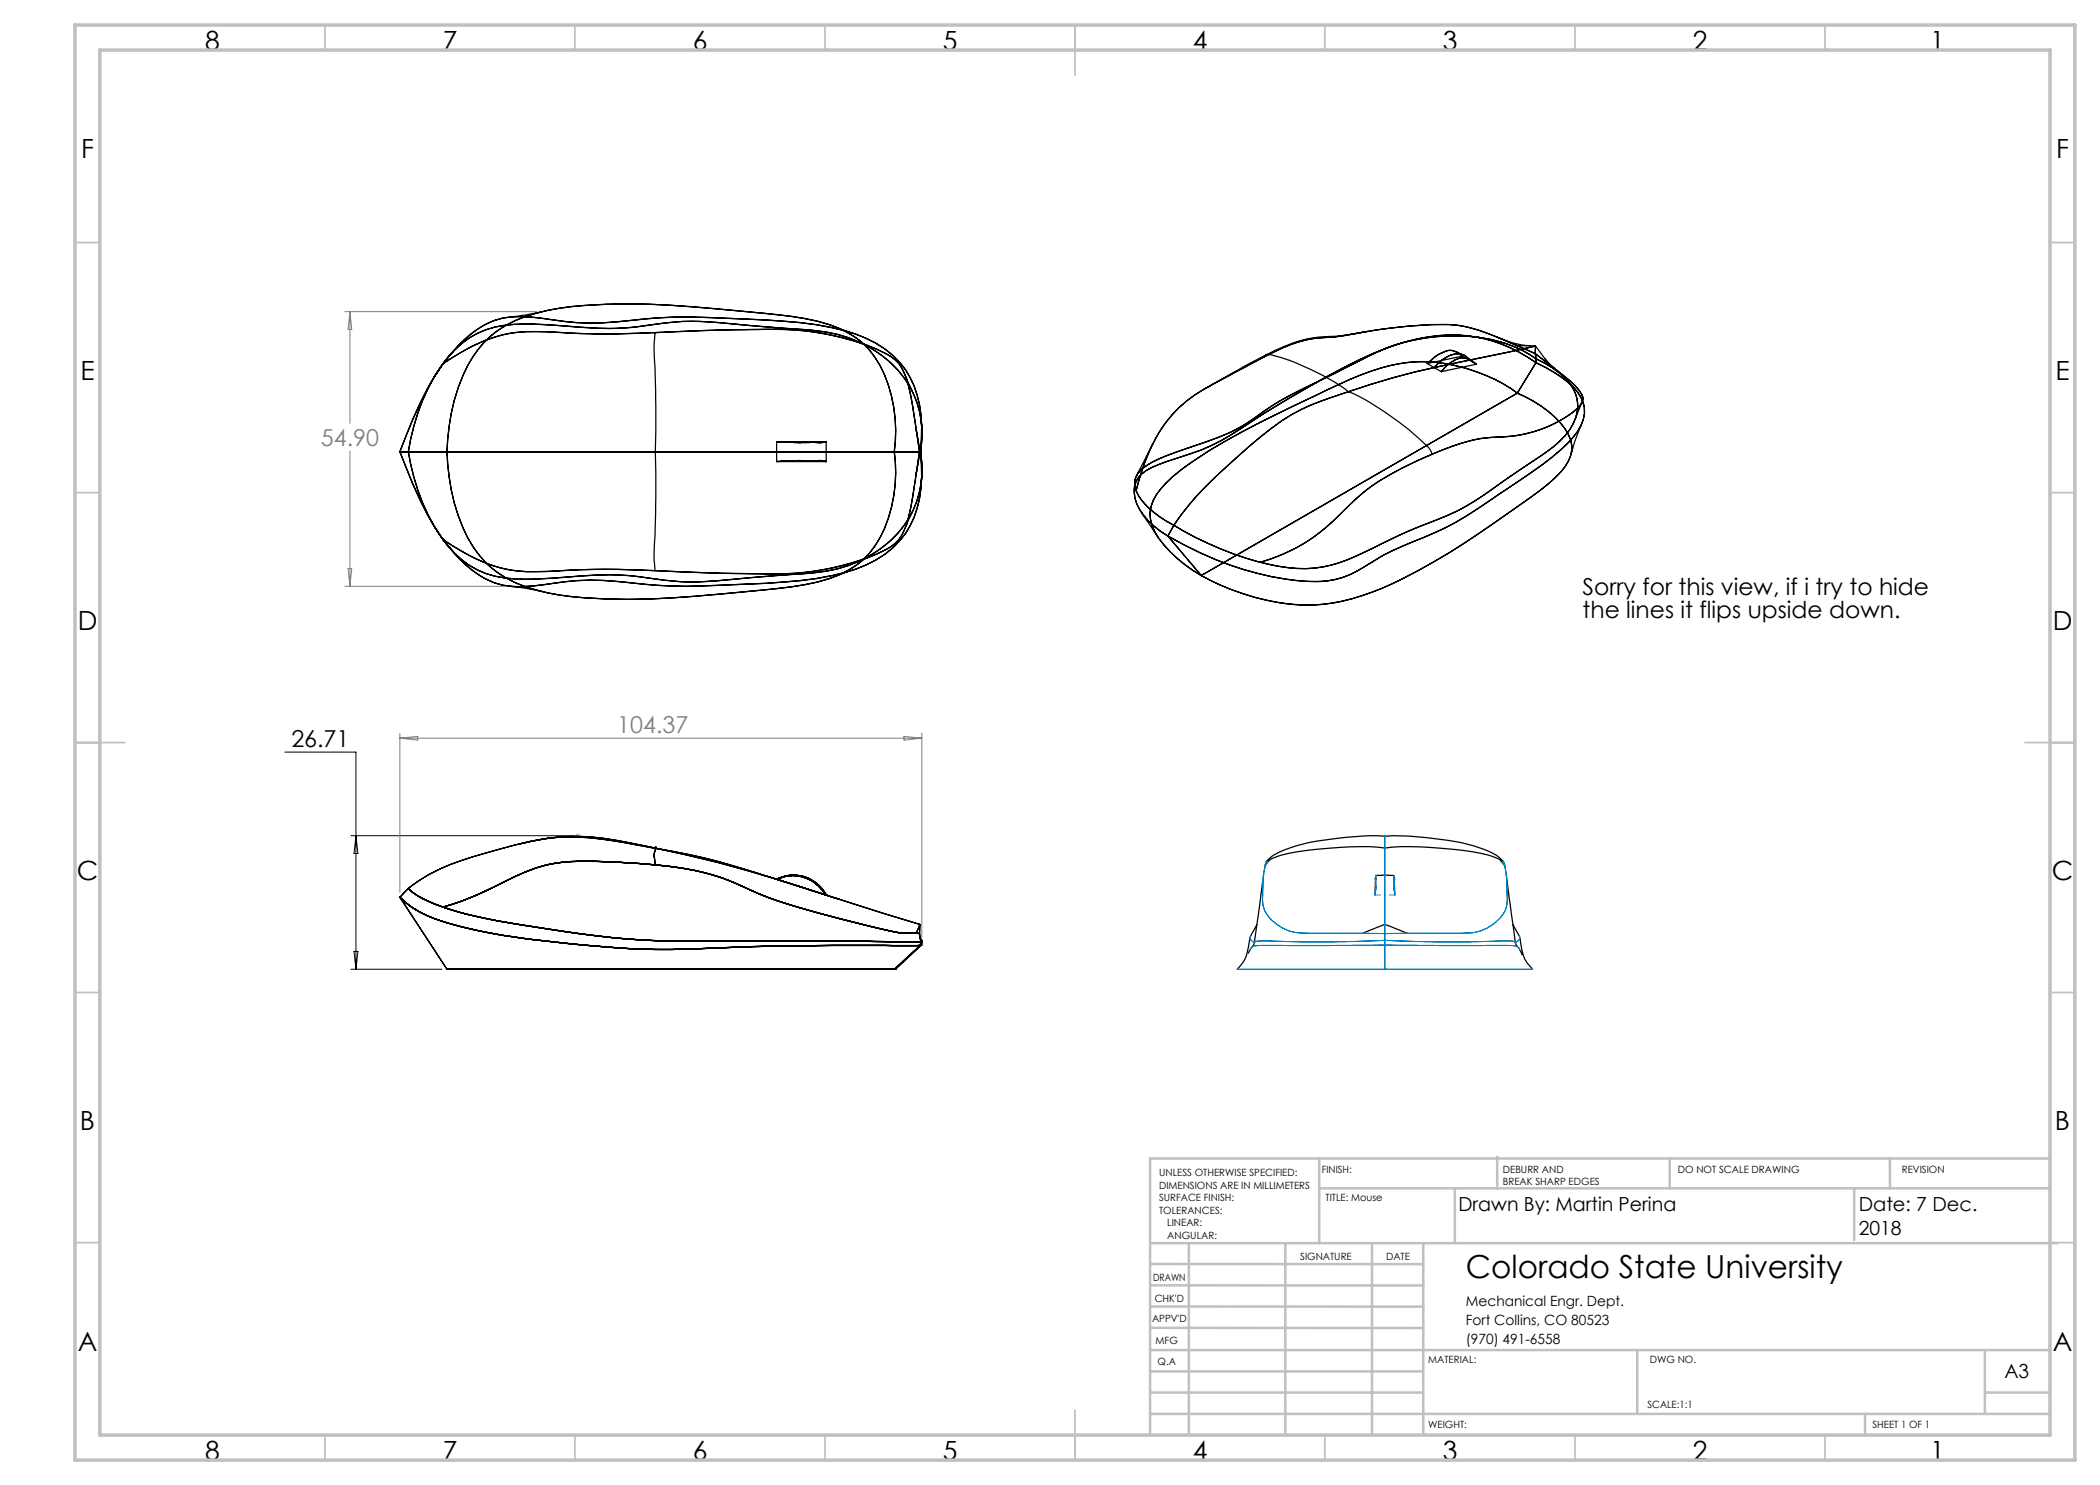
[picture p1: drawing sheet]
<svg xmlns="http://www.w3.org/2000/svg" width="420mm" height="297mm" viewBox="0 0 420 297" stroke-linecap="round" stroke-linejoin="round" font-family="sans-serif">
<path d="M115.1 167.1h1M115.2 166.8l.7 .7M115.6 166.6v1M115.9 166.8l-.7 .7" fill="none" stroke="#c0c0c0" stroke-width=".2"/>
<path d="M57 150.4h14.2v43.4M70.2 167.1h44.4M71.2 167.1l.4 3.6h-.8zM70.2 193.8h18.2M70.8 190.3h.8l-.4 3.5z" fill="none" stroke="#000" stroke-width=".2"/>
<g fill="none" stroke="#c0c0c0" stroke-width=".35">
<path d="M65 5v5M115 5v5M165 5v5M215 5v10M265 5v5M315 5v5M365 5v5M15 48.5h5M410 48.5h5M15 98.5h5M410 98.5h5M15 148.5h10"/>
<path d="M405 148.5h10M15 198.5h5M410 198.5h5M15 248.5h5M410 248.5h5M65 287v5M115 287v5M165 287v5M215 282v10M265 287v5M315 287v5M365 287v5"/>
</g>
<g fill="none" stroke="#c0c0c0" stroke-width=".5">
<path d="M263.8 231.7v16.9M263.8 237.7h146.2M291 237.7v10.9M299.4 231.3v6.4M333.9 231.7v6M370.8 237.7v10.3M378 231.7v6M410 231.7h-180v55.2M230.1 248.6h181.4M230.1 257.1h54.6M230.1 252.8h54.6M237.8 248.8v38.2"/>
<path d="M257.1 248.6v38.2M274.4 248.8v38.2M284.7 248.6v38.2M230 278.5h54.6M230 274.3h54.6M230 270h180M230 265.6h54.7M230.1 261.3h54.6M327.4 270v12.8M397 278.5h13M397 270v12.8M230 282.8h180"/>
<path d="M373 282.8v4.2"/>
</g>
<path d="M15 5h400v287h-400zM20 10h390v277h-390z" fill="none" stroke="#c0c0c0" stroke-width=".7"/>
<path d="M69 62.3h38.4M70 62.3v22.4M70 62.3l.3 3.6h-.7zM70 90.2v27.1M69 117.3h31.9M69.6 113.7h.7l-.3 3.6zM80 146.6v31.9M80 147.6h104.4M80 147.6l3.5-.3v.7zM180.8 147.3l3.6 .3-3.6 .4zM184.4 146.6v41.5" fill="none" stroke="#808080" stroke-width=".2"/>
<g fill="none" stroke="#000" stroke-width=".25">
<path d="M88.6 72.7a36.1 36.1 0 0 1 13.1-6 53.3 53.3 0 0 1 12-.1 255.8 255.8 0 0 0 25.1-.4l8.4-.3a85.9 85.9 0 0 1 18.2 .9 42 42 0 0 1 12.8 4.5 8.6 8.6 0 0 1 3.4 5.4 120.8 120.8 0 0 1 2.3 13.6M88.6 72.7h.1M88.6 72.7a18.1 18.1 0 0 1 16.1-7.9l8.2 .4a63.6 63.6 0 0 0 20.1-.6 49.8 49.8 0 0 1 13.3 .2l12.6 1a32.9 32.9 0 0 1 14.6 3.4 19.8 19.8 0 0 1 10.9 16.9v2.1l-.3 2.1M88.6 72.7a40.5 40.5 0 0 0-6.9 17.6M89.2 72l-2.5 3.6M90.7 70.3l-1.5 1.6-2 3M108.4 62.3l-3.2 .7-3.2 .4M131 66.5l-.2 3.6a230.4 230.4 0 0 1 .3 20.2M131 66.5a213.7 213.7 0 0 1-23.8-.2 25.7 25.7 0 0 0-14.7 4l-3.9 2.4M131 66.5l8.1-.3a320.1 320.1 0 0 1 20.1-.2 49.4 49.4 0 0 1 18.2 4.8 7.5 7.5 0 0 1 3.9 4.8 58.8 58.8 0 0 1 1.9 10.3M168 65.7l1.5 .6M171.7 68.4l2 .8"/>
<path d="M181.3 75.6l1.1 2.5M252.8 71.4l-7.8 4.2a32.3 32.3 0 0 0-10.6 7.4 33.4 33.4 0 0 0-6.7 13.3l-.5 1.8M252.8 71.4a1.23 1.23 0 0 1 1.6-.4 45.4 45.4 0 0 1 15.3 7.3M264.6 75.8l-1.4 .8M269.7 78.3l-1.8 .6a40.4 40.4 0 0 0-15.8 8.4 117.5 117.5 0 0 0-14.5 13.9l-2.8 3.9M269.7 78.3a51.1 51.1 0 0 1 11 6.8l3.1 2.7a7.6 7.6 0 0 1 2.7 3M273.5 66.3l-6.2 .9a26.8 26.8 0 0 0-14 3.7l-4.7 2.5-8.1 4.6M279.7 68.8l-3 1M285.4 72.7l2.9 1.6M291.4 70.4l.8 .4h-.2M292.5 71.2l-1.2-.8a3.3 3.3 0 0 0-3.3 .3l-1 .7-1.6 1.3M292.5 71.2l-.5-.4a3.1 3.1 0 0 0-3.8-.1l-1.1 .6-1.7 1.4"/>
<path d="M292.5 71.2l2.8 1.6M292.5 71.2l-7.1 1.5M293.4 71.4l1 .8M293.9 72a3 3 0 0 0-4.3-.7l-1.4 .8-1.4 1.4M294.8 67.3l1.1 .2M295.3 72.8l-.7-.4a3.4 3.4 0 0 0-4.5 .2l-.6 .4-1.2 1.3M295.3 72.8l-1.5-.9a3.5 3.5 0 0 0-3.8 .7l-.8 .6-.9 1.1M295.3 72.8l-7 1.5M299.3 67.4l2.5 .9a15.4 15.4 0 0 0 4.3 .8M303.4 69.1l-1.8-.8a31.6 31.6 0 0 0-12-3.4 106.7 106.7 0 0 0-20.9 2.2l-1.7 .3a24.4 24.4 0 0 0-12.4 3.1l-1.8 .9M303.4 69.1l3.7 .1M303.4 69.1l3.7 1.6"/>
<path d="M303.5 78.6a32.6 32.6 0 0 0-23.6-5.9 61.3 61.3 0 0 0-16.2 6.1 188 188 0 0 0-24.8 13.2 27.3 27.3 0 0 0-7.6 6.9 7.1 7.1 0 0 0 .4 8.7 27.3 27.3 0 0 0 8.5 7.5M303.5 78.6a20.9 20.9 0 0 1 10.2 8.3 5.6 5.6 0 0 1-.6 6.3 33.5 33.5 0 0 1-8.3 7.2 171.1 171.1 0 0 1-26.4 16.4 39.8 39.8 0 0 1-18.5 4.2 46.7 46.7 0 0 1-19.7-5.9M303.5 78.6a20.9 20.9 0 0 1 10.1 8.1 5.8 5.8 0 0 1-.6 6.7 35.2 35.2 0 0 1-8.2 7 171.1 171.1 0 0 1-26.4 16.4 38.2 38.2 0 0 1-19.4 4.1 47.5 47.5 0 0 1-18.8-5.8M303.5 78.6a32.8 32.8 0 0 0-22.4-6 50.5 50.5 0 0 0-15.4 5.3 284.5 284.5 0 0 0-23.8 12.2 40.4 40.4 0 0 0-9.7 7.6 7.3 7.3 0 0 0-.5 9.9 27.3 27.3 0 0 0 8.5 7.5M303.5 78.6l-63.3 36.5M307.1 70.7l-4.9-2.1a41.9 41.9 0 0 0-10.5-3.5 70.2 70.2 0 0 0-17.9 1.1 60.8 60.8 0 0 1-11.1 1.5 31.4 31.4 0 0 0-10.3 3.9l-8.1 4.3a29.4 29.4 0 0 0-11 8.4 38.3 38.3 0 0 0-6.1 13.8M307.1 70.7l2.5 2a28 28 0 0 1 6.6 5.9 1.68 1.68 0 0 1-.1 2.3 20 20 0 0 1-9.4 5.5 40.1 40.1 0 0 1-9.5 1.2 42 42 0 0 0-12.9 4.2 50 50 0 0 0-13.1 8l-1.4 1.3a39 39 0 0 1-13.8 10l-3.9 1.4M307.1 70.7l2.6 2.1M307.1 70.7l.1 1.1M307.1 69.2l-10.7 2.3a178.6 178.6 0 0 0-26.7 6.8M307.1 69.2l2.6 3.6M307.1 69.2v1.5"/>
<path d="M307.2 71.8a28.4 28.4 0 0 0-18.5-4.6 37.4 37.4 0 0 0-16.7 4.9l-11.7 5.8a62.7 62.7 0 0 0-10.6 6.6 38.6 38.6 0 0 1-10.7 4.6l-2.3 .8a26.9 26.9 0 0 0-8.3 3.9 3.6 3.6 0 0 0-1.2 4.3M307.2 72.5a29 29 0 0 0-25.9-4.2 87 87 0 0 0-20.2 9.4l-6 3.6-5.6 3.5a44.7 44.7 0 0 1-14.4 6.9 28.3 28.3 0 0 0-5.9 2.4 5 5 0 0 0-1.8 6.7 14.1 14.1 0 0 0 6.2 6.4M307.2 71.8a16.9 16.9 0 0 1 7.1 5.5 7.4 7.4 0 0 1-.4 8.7 24.1 24.1 0 0 1-7.2 6.1l-4.9 3.3a77.8 77.8 0 0 1-10.5 6.9l-2.1 .9a149.2 149.2 0 0 0-16.6 7.4 25 25 0 0 1-18.6 2.3l-1.9-.4M307.2 72.5a22.6 22.6 0 0 1 8.4 6.1 6.2 6.2 0 0 1-.1 7.7 35.4 35.4 0 0 1-9.3 8.2l-7.4 5a68.2 68.2 0 0 1-18.1 9.6 75.1 75.1 0 0 0-9.3 5.1 16.8 16.8 0 0 1-10.1 2.1 63.5 63.5 0 0 1-27.7-9.1M307.2 72.5a29 29 0 0 0-25.9-4.2 71.9 71.9 0 0 0-17 7.6 269.8 269.8 0 0 0-18.5 11.3 43.1 43.1 0 0 1-11 4.6 21.3 21.3 0 0 0-6.3 2.9 5 5 0 0 0-1.2 6 14.5 14.5 0 0 0 6.3 6.5M307.2 71.8a28.4 28.4 0 0 0-17.2-4.6 37 37 0 0 0-18 4.9l-9.4 4.7a60.8 60.8 0 0 0-11.8 6.9 47.5 47.5 0 0 1-13.5 6l-2.1 .7a25.5 25.5 0 0 0-6.6 3.3 3.8 3.8 0 0 0-.7 5.7 18.4 18.4 0 0 0 6.9 5.7M307.2 72.5a21.5 21.5 0 0 1 8.4 6 6.1 6.1 0 0 1-.1 7.8 35.4 35.4 0 0 1-9.3 8.2l-6.7 4.6a65.5 65.5 0 0 1-17 9.3 46 46 0 0 0-9.9 5.2 17.9 17.9 0 0 1-11.9 2.6 64.3 64.3 0 0 1-27.1-9M307.2 71.8a16.6 16.6 0 0 1 7.3 5.6 7.4 7.4 0 0 1-.5 8.4 22.2 22.2 0 0 1-7.3 6.3l-6 4.1a55 55 0 0 1-16.9 9.1l-4.9 2.2-5.8 2.8a25.8 25.8 0 0 1-19.7 2.5 66.2 66.2 0 0 1-18.6-7.7M307.2 72.5l-3.7 6.1M307.2 71.8v.7M309 71.7l1.1 1.3 1.5 1.2M309.7 72.8l1.4 1.1a22.7 22.7 0 0 1 4.9 4.4 2.15 2.15 0 0 1-.5 3.4 25.8 25.8 0 0 1-17.3 5.8 36.4 36.4 0 0 0-11.7 3.3"/>
<path d="M313.5 76.1l1.3 1.5M80 90.3a96.2 96.2 0 0 0 6.7 14.7 29.8 29.8 0 0 0 10.1 10.6 15.2 15.2 0 0 0 9.9 1.6l2.1-.3a53.1 53.1 0 0 1 17.6-.3 96.8 96.8 0 0 0 19.2 .4l4.3-.2a78.6 78.6 0 0 0 21.1-2.9 18 18 0 0 0 12.4-12.1 28 28 0 0 0 .7-11.5M80 90.3a74.7 74.7 0 0 1 8.2-17 24.4 24.4 0 0 1 10.5-9.1 19.5 19.5 0 0 1 10.1-.5 53.1 53.1 0 0 0 17.6 .4 96.8 96.8 0 0 1 19.2-.4l4.3 .1a78.6 78.6 0 0 1 21.1 3 18 18 0 0 1 12.4 12 28.1 28.1 0 0 1 .7 11.5M80 90.3a78.1 78.1 0 0 0 8.3 17.1 24.5 24.5 0 0 0 10.7 9.2 16.6 16.6 0 0 0 7.2 .6l2.2-.2a57.7 57.7 0 0 1 20-.2 105.6 105.6 0 0 0 18.2 .1l3.3-.1a85.4 85.4 0 0 0 18.9-2.3 21.2 21.2 0 0 0 12.4-7.9 21.8 21.8 0 0 0 3.1-13.6l-.2-2.7M80 90.3a77.4 77.4 0 0 1 8.3-17.1 24.5 24.5 0 0 1 10.7-9.2 16.6 16.6 0 0 1 7.2-.6l2.2 .3a57.7 57.7 0 0 0 20 .1 105.6 105.6 0 0 1 18.2-.1l3.3 .1a85.4 85.4 0 0 1 18.9 2.3 21.2 21.2 0 0 1 12.4 7.9 21.8 21.8 0 0 1 3.1 13.7l-.2 2.6M80 90.3h104.1M81.7 90.3h49.4M81.7 90.3a41.1 41.1 0 0 0 6.9 17.6M81.7 90.3a40 40 0 0 0 7.7 18.7 17.3 17.3 0 0 0 13.6 6.8 155.3 155.3 0 0 0 16.4-.8 61 61 0 0 1 13.7 1.1 55.8 55.8 0 0 0 13.4-.2l9.3-.8a66.8 66.8 0 0 0 11.6-1.3 23.1 23.1 0 0 0 15.2-11.7 19.9 19.9 0 0 0 1.5-11.8M81.7 90.3a39.9 39.9 0 0 1 7.7-18.6 17.3 17.3 0 0 1 13.6-6.8 155.3 155.3 0 0 1 16.4 .7 61 61 0 0 0 13.7-1 55.8 55.8 0 0 1 13.4 .2l9.3 .8a66.8 66.8 0 0 1 11.6 1.2 23.1 23.1 0 0 1 15.2 11.7 19.9 19.9 0 0 1 1.5 11.8M89.4 90.3a37.5 37.5 0 0 0 5.4 19.3 20 20 0 0 0 12.6 8.4 67.9 67.9 0 0 0 18.3 1.9 341.6 341.6 0 0 0 35.2-3 22.9 22.9 0 0 0 11.6-4.8 23 23 0 0 0 6.5-15.2l.1-2.3-.2-4.3M89.4 90.3a37.5 37.5 0 0 1 5.4-19.3 20 20 0 0 1 12.6-8.4 67.9 67.9 0 0 1 18.3-1.8 341.6 341.6 0 0 1 35.2 2.9 22.9 22.9 0 0 1 11.6 4.8 23 23 0 0 1 6.5 15.3l.1 2.2-.2 4.3"/>
<path d="M89.4 90.3a38.1 38.1 0 0 1 5.1-18.8 20.3 20.3 0 0 1 12.9-8.9 67.9 67.9 0 0 1 18.3-1.8 341.6 341.6 0 0 1 35.2 2.9 22.8 22.8 0 0 1 12.1 5.4 23.4 23.4 0 0 1 6 14.7l.1 2.2-.2 4.3M89.4 90.3a38.1 38.1 0 0 0 5.1 18.8 20.3 20.3 0 0 0 12.9 8.9 67.9 67.9 0 0 0 18.3 1.9 341.6 341.6 0 0 0 35.2-3 22.8 22.8 0 0 0 12.1-5.3 23.4 23.4 0 0 0 6-14.7l.1-2.3-.2-4.3M131.1 90.3a378.1 378.1 0 0 1-.3 22l.2 1.8M131.1 90.3h52.9M155.3 90.3h9.9M155.3 92.3l4.4-.2h4.6l.9 .2M155.3 88.3l4.4 .2h4.8M155.3 88.3l4.4 .2h4.6l.9-.2M155.3 88.3v4M155.3 88.3h9.9M155.3 92.3h9.9M164.5 92.2l.7 .1"/>
<path d="M164.5 92.2l-4.8-.1-4.4 .2M165.2 88.3l-.7 .2M165.2 88.3v4M183.2 85.5l.1 .6M183.2 94.8l-.3 2.3a37.8 37.8 0 0 1-2.1 8.9 6.7 6.7 0 0 1-3.4 3.8 52 52 0 0 1-25.7 5l-9.8-.2-10.9-.5M183.2 85.9l.8 4.4M183.2 85.9l.7 4.4M183.3 94.6l-.1 .5M183.9 90.3l-.3 2.2a91.2 91.2 0 0 1-2.3 12.4l-.4 .9a6.8 6.8 0 0 1-3.8 4.2 52.6 52.6 0 0 1-25.3 4.8l-7.9-.2-9.1-.3a189.8 189.8 0 0 0-25.5 0 28.2 28.2 0 0 1-19-5.3l-1.7-1.1M183.9 90.3l-.7 4.5M184 90.3l-.8 4.5M184.1 90.3a19.4 19.4 0 0 1-8.9 20.1 26.8 26.8 0 0 1-14.1 4.3l-14.8 1.2a54.9 54.9 0 0 1-18.6-.6 60 60 0 0 0-14.8 .2 54.9 54.9 0 0 1-12.1 .1 17.4 17.4 0 0 1-12.2-7.7"/>
<path d="M184.1 90.3h.1M184.3 84.4l.1 1.1M184.4 95.1l-.1 1.2M226.9 96.6l.1 .4M227.2 98.1a14 14 0 0 0 6.1 6.1l1.5 .9M230.6 88.7l-3.3 6.4M286.5 90.8a58.2 58.2 0 0 0-13.8 7.7l-2.9 2.6a39.5 39.5 0 0 1-13.2 9.7l-4.5 1.7M316.3 84.8l-1.2 3.1-.9 3M316.4 80.4l-1.3 3.3M86.7 105.1l2.5 3.6M87.2 105.8l2 2.9 1.5 1.7M88.6 107.9h.1"/>
<path d="M88.6 107.9a37 37 0 0 0 12.1 5.8 48.2 48.2 0 0 0 13 .3l2.3-.1a178.7 178.7 0 0 1 15 .2M102 117.3l3.6 .4 2.8 .6M169.5 114.3l-1.5 .6M173.7 111.5l-2 .8M182.4 102.6l-1.1 2.5M228.3 102.5l3.3 5M233.6 107.2l6.6 7.9M234.8 105.1a66.8 66.8 0 0 0 17.3 7.4M234.8 105.1l-1.2 2.1M80 179.5a21.2 21.2 0 0 0 9.9 5.2 127.6 127.6 0 0 0 23.2 4 171.4 171.4 0 0 0 32.5 .8 966.9 966.9 0 0 1 37.8-.4h.9l-.2-.1M80 179.5a20.7 20.7 0 0 0 10 5.2 123 123 0 0 0 23 3.9 173.3 173.3 0 0 0 33.6 .9 983.8 983.8 0 0 1 36.8-.4h.9l-.2-.1M80 179.5l9.4 14.3"/>
<path d="M81.7 177.7a18.2 18.2 0 0 0 7.7 4 125.9 125.9 0 0 0 21.2 4.2 171.2 171.2 0 0 0 32.8 2.4 1274.4 1274.4 0 0 1 39.9 .1l1.1-.2-.3-.1M81.7 177.7a13.2 13.2 0 0 0 5.4 3.2l1.5 .5M81.7 177.7l-1.7 1.8M103.7 168.8a41.8 41.8 0 0 1 19-.6l2 .3a195.1 195.1 0 0 1 24 5.3l19.2 6M131 173a148 148 0 0 0-17.3-.7 31.1 31.1 0 0 0-13 4.1l-2.1 1.1a61.7 61.7 0 0 1-10 3.9M131 173a50.9 50.9 0 0 1 20.7 5.7 176.6 176.6 0 0 0 21.3 6.3 34.6 34.6 0 0 0 8.6 1.7h1.6M131.1 169.6l-2.6-.5a56.5 56.5 0 0 0-16.3-1.7 97.1 97.1 0 0 0-19.9 4.7 34.6 34.6 0 0 0-10.6 5.6M131.1 169.6l.1-.3-.1 .3a4.2 4.2 0 0 0-.1 2.8v.6M131.1 169.6a309.9 309.9 0 0 1 37.8 10.6l15.1 4.7M155.3 175.9h.1M155.3 175.9a7.3 7.3 0 0 1 9.9 3.1M155.3 175.9a7.2 7.2 0 0 1 9.3 2.3l.6 .8"/>
<path d="M155.3 175.9a7.3 7.3 0 0 1 9.2 2.2l.7 .9M155.3 175.9l9.9 3.1M156.5 175.4l1.3-.3 1.8 .1 1.8 .5 1.1 .5M165.2 179h.1M252.7 174.8l-1.8 13.5M253 173.1l-.1 .6M253.2 173a4.7 4.7 0 0 1 3.5-2.1l1.6-.3a85.5 85.5 0 0 1 17.3-1.2l1.4 .2a66.3 66.3 0 0 1 15.2 .4l3.4 .6a12.7 12.7 0 0 1 4.5 1.4l.7 1M253.3 172.3l1.3-1.2a28.7 28.7 0 0 1 11.5-3.3 58.6 58.6 0 0 1 10.9-.6 64.5 64.5 0 0 1 17.7 2 13.6 13.6 0 0 1 5.3 2.5l.7 .6M275.1 175.2v1.6M275.1 175.1h3.7M275.2 175.6l-.2 3.4M278.8 175.6l.2 3.4"/>
<path d="M278.8 175.2l.1 2.5M301 173.1v.6M301.2 174.8l1.8 13.5M88.6 181.4a67.5 67.5 0 0 0 13.1-5.4 30.3 30.3 0 0 1 17.1-3.7 119.1 119.1 0 0 1 21.9 2.2 53.1 53.1 0 0 1 11.1 4.2 177.4 177.4 0 0 0 22.1 6.5 35.3 35.3 0 0 0 7.4 1.5h2.6M88.6 181.4h.1M88.6 181.4a102.4 102.4 0 0 0 18.1 3.9 183.9 183.9 0 0 0 39.6 2.9h21.3l12.1 .2h3.7l1-.2-.3-.1M89.4 193.8h89.7h-.2M89.4 193.8h89.5M183.2 186.7h.7M183.9 186.7l.2 1.4M184 184.9l-.8 1.8M184 184.9l-.1 1.8"/>
<path d="M184 187.5l.4 .7M184.1 189l-5.2 4.8M184.1 188.1v.9M184.2 189.1l-5.1 4.7M184.4 188.2l-.1 .9M250 187.5l-.1 .8a8.1 8.1 0 0 1-2.5 5.5M250.2 189.6l-.5 1M251 188.3l-.6 1.1M251.4 185l-1.4 2.3M272.5 186.7l4.5-1.8 4.4 1.8M302.6 185l1.3 2.3M302.9 188.3l.7 1.1"/>
<path d="M303.7 189.6l.7 1.3M304 187.5a9.6 9.6 0 0 0 1.3 4.9l1.2 1.4"/>
</g>
<g fill="none" stroke="#0080c0" stroke-width=".2">
<path d="M252.9 173.6l-.2 1.8-.1 3.6a5.8 5.8 0 0 0 2.7 5.8 10 10 0 0 0 7.1 1.9h14.6h-14.9a9.7 9.7 0 0 1-7.9-2.8 5.3 5.3 0 0 1-1.7-4.7l.2-3.6zM253 173l.3-.7h.1l-.4 1.1M253.3 172.6l.1-.3h-.2l-.2 .8M275 178.3v.7M275 179h1.1M275.1 178.1l.1-3-.2 .7 .1-.7 .1 2.6-.2 1.3M277 175v4M277 167.2v7.7M277 179.1v14.7M277.8 179h1.2M278.8 178.1v-3l.2 .7-.2-.7v2.8l.2 1.1M279 178.3v.7"/>
<path d="M300.6 172.6l-.1-.3 .3 .3 .2 .5M301 173.5a1.03 1.03 0 0 0-.5-1.2 8.6 8.6 0 0 1 .8 4.5l.1 1.2a7.3 7.3 0 0 1-.7 4.7 9 9 0 0 1-7.7 3.9l-16 .1M301.1 173.8l.2 1.6 .1 3.6a5.8 5.8 0 0 1-2.7 5.8 10 10 0 0 1-7.1 1.9h-14.6M247.4 193.8h29.6M250.2 187.2l-.2 .2a1.22 1.22 0 0 0 .9 1.2 1.09 1.09 0 0 1-.9-1.3M250.9 188.3l1.4-.1a293.4 293.4 0 0 0 24.7-.1 504.5 504.5 0 0 1-25.3 .1zM277 193.8h.1M277 189l-21.7 .1a18.2 18.2 0 0 0-4.7 .2l-.5 .6M277 189l-21.7 .1a18.7 18.7 0 0 0-4.8 .2l-.4 .5M277 193.8h29.5M277 189l21.7 .1a18.2 18.2 0 0 1 4.7 .2l.5 .6M277 188.1a352.6 352.6 0 0 0 25.1 .1l.9 .1-1.3-.1a295.4 295.4 0 0 1-24.7-.1z"/>
<path d="M277 189l21.7 .1a18.7 18.7 0 0 1 4.7 .2l.5 .5M303.8 187.2l.2 .2a1.22 1.22 0 0 1-.9 1.2 1.09 1.09 0 0 0 .8-1.3"/>
</g>
<text font-size="6.3" x="293.2" y="255.5">Colorado State University</text>
<g font-size="5.3">
<text x="41" y="9.9">8</text>
<text x="88.5" y="9.9">7</text>
<text x="138.5" y="9.9">6</text>
<text x="188.5" y="9.9">5</text>
<text x="238.5" y="9.9">4</text>
<text x="288.5" y="9.9">3</text>
<text x="338.5" y="9.9">2</text>
<text x="386" y="9.9">1</text>
<text x="16.2" y="31.7">F</text>
<text x="411.2" y="31.7">F</text>
<text x="16.1" y="75.9">E</text>
<text x="411.1" y="75.9">E</text>
<text x="15.5" y="125.9">D</text>
<text x="410.5" y="125.9">D</text>
<text x="15.4" y="175.9">C</text>
<text x="410.4" y="175.9">C</text>
<text x="16" y="225.9">B</text>
<text x="411" y="225.9">B</text>
<text x="15.5" y="270.2">A</text>
<text x="410.5" y="270.2">A</text>
<text x="41" y="291.9">8</text>
<text x="88.5" y="291.9">7</text>
<text x="138.5" y="291.9">6</text>
<text x="188.5" y="291.9">5</text>
<text x="238.5" y="291.9">4</text>
<text x="288.5" y="291.9">3</text>
<text x="338.5" y="291.9">2</text>
<text x="386" y="291.9">1</text>
</g>
<g font-size="4.7" fill="#808080">
<text x="64.2" y="89.2">54.90</text>
<text x="123.5" y="146.6">104.37</text>
</g>
<g font-size="4.7">
<text x="316.5" y="119">Sorry for this view, if i try to hide</text>
<text x="316.5" y="123.6">the lines it flips upside down.</text>
<text x="58.3" y="149.4">26.71</text>
</g>
<g font-size="3.9">
<text x="291.7" y="242.2">Drawn By: Martin Perina</text>
<text x="371.7" y="242.2">Date: 7 Dec.</text>
<text x="371.7" y="247.1">2018</text>
<text x="400.9" y="275.5">A3</text>
</g>
<g font-size="2.8">
<text x="293.2" y="261.1">Mechanical Engr. Dept.</text>
<text x="293.2" y="264.9">Fort Collins, CO 80523</text>
<text x="293.2" y="268.7">(970) 491-6558</text>
</g>
<g font-size="2">
<text x="231.8" y="235.2">UNLESS OTHERWISE SPECIFIED:</text>
<text x="231.8" y="237.7">DIMENSIONS ARE IN MILLIMETERS</text>
<text x="264.4" y="234.6">FINISH:</text>
<text x="300.6" y="234.6">DEBURR AND</text>
<text x="300.6" y="237.1">BREAK SHARP EDGES</text>
<text x="335.6" y="234.6">DO NOT SCALE DRAWING</text>
<text x="380.4" y="234.6">REVISION</text>
<text x="231.8" y="240.2">SURFACE FINISH:</text>
<text x="231.8" y="242.7">TOLERANCES:</text>
<text x="233.4" y="245.2">LINEAR:</text>
<text x="265.1" y="240.2">TITLE: Mouse</text>
<text x="233.5" y="247.7">ANGULAR:</text>
<text x="260" y="251.9">SIGNATURE</text>
<text x="277.2" y="251.9">DATE</text>
<text x="230.6" y="256.1">DRAWN</text>
<text x="230.9" y="260.3">CHK'D</text>
<text x="230.4" y="264.4">APPV'D</text>
<text x="231.1" y="268.8">MFG</text>
<text x="231.5" y="273">Q.A</text>
<text x="285.6" y="272.5">MATERIAL:</text>
<text x="330" y="272.5">DWG NO.</text>
<text x="329.5" y="281.7">SCALE:1:1</text>
<text x="285.6" y="285.5">WEIGHT:</text>
<text x="374.5" y="285.6">SHEET 1 OF 1</text>
</g>
</svg>
